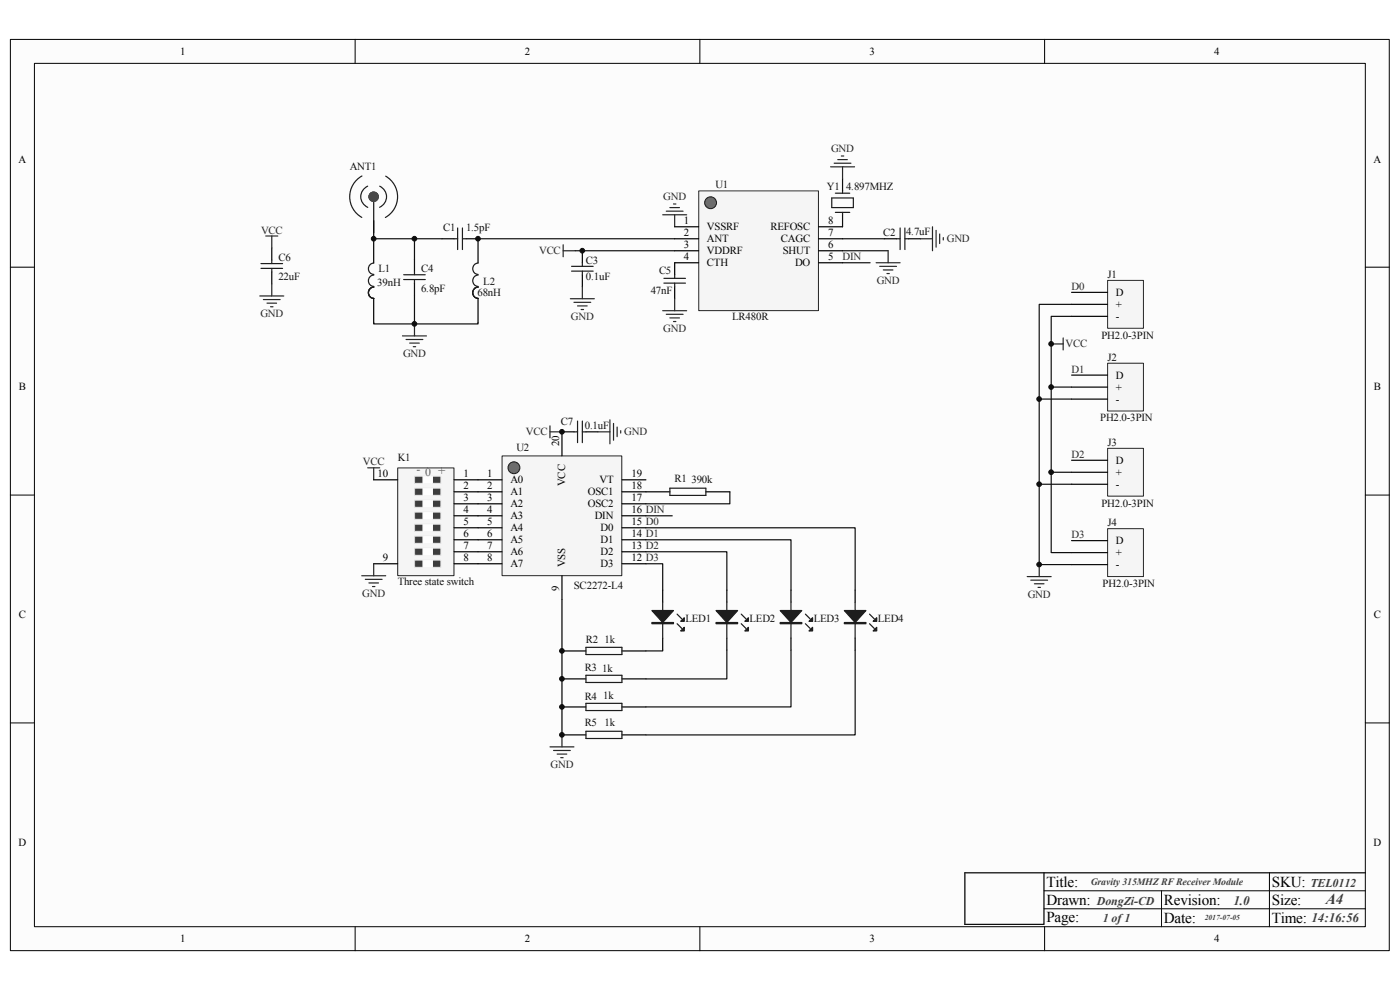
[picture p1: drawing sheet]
<svg xmlns="http://www.w3.org/2000/svg" width="297mm" height="210mm" viewBox="0 0 297 210" stroke-linecap="round" stroke-linejoin="round" font-family="sans-serif">
<path d="M2.2 8.4h292.5v193.3h-292.5z" fill="#fcfcfc"/>
<path d="M2.2 8.4h292.5v193.3h-292.5z" fill="none" stroke="#000" stroke-width=".21"/>
<path d="M7.3 13.5h282.3v183.1h-282.3z" fill="#fcfcfc"/>
<g fill="none" stroke="#000" stroke-width=".21">
<path d="M7.3 13.4h282.3v183.2h-282.3zM75.3 8.3v5.1M148.5 8.3v5.1M221.6 8.3v5.1M2.2 56.7h5.1M289.7 56.7h5M2.2 105h5.1M289.7 105h5M2.2 153.3h5.1M289.7 153.3h5M75.3 196.6v5.1M148.5 196.6v5.1"/>
<path d="M221.5 192.8h68.2M221.5 189h68.2M221.6 196.6v5.1M246.4 189v7.6M269.3 185.1v11.5"/>
</g>
<g fill="none" stroke="#000" stroke-width=".25">
<path d="M178.7 37.9v2.6M79.3 46.8v8.9M143.1 55.7v2.6M178.7 45.6v2.5M79.3 63.4v5.1M143.1 60.8v2.6M137 104.3h5.1M149.7 104.3h5.1M119.2 138.1h5.1M131.9 138.1h5.1M140.6 125.2v2.5M140.6 135.4v2.5"/>
<path d="M154.2 125.2v2.5M154.2 135.4v2.5M167.8 125.2v2.5M167.8 135.4v2.5M181.4 125.2v2.5M181.4 135.4v2.5M119.2 144h5.1M119.2 150h5.1M119.2 155.9h5.1M131.9 144h5.1M131.9 150h5.1M131.9 155.9h5.1"/>
<path d="M221.5 185.1v11h-16.8v-11h85"/>
</g>
<path d="M140.6 45.6h5.1M141.3 44.8h3.6M142.1 44h2M142.9 43.3h.5M143.1 45.6v2.5M116.7 158.4h5.1M117.4 159.2h3.6M118.2 160h2M119.2 155.9v2.5M119 160.7h.5" fill="none" stroke="#262626" stroke-width=".25"/>
<g fill="none" stroke="#1c1c1c" stroke-width=".25">
<path d="M76.8 37.3a5 5 0 0 0 0 8.8M78 39.5a2.45 2.45 0 0 0-1.5 2.2 2.45 2.45 0 0 0 1.5 2.3M80.6 39.5a2.44 2.44 0 0 1 1.4 2.2 2.44 2.44 0 0 1-1.5 2.3M81.8 37.4a5 5 0 0 1 0 8.7M79.3 55.8a1.2 1.2 0 0 0-1.1 1.2 1.2 1.2 0 0 0 1.1 1.2M79.3 58.4a1.2 1.2 0 0 0-1.1 1.2 1.2 1.2 0 0 0 1.1 1.1M140.8 59h4.6M143.1 58.3v.7M176.5 42h4.5v2h-4.5zM177.2 41h3.1M177.2 45.1h3.1M178.7 40.5v.5"/>
<path d="M178.7 45.1v.5M79.3 60.9a1.2 1.2 0 0 0-1.1 1.2 1.2 1.2 0 0 0 1.1 1.2M140.8 60.1h4.6M143.1 60.1v.7M142.1 103.6h7.6v1.5h-7.6zM124.3 137.3h7.6v1.5h-7.6zM140.6 127.7v7.7M143.6 132.3l1.1 1M143.6 130.3l1.1 1M154.2 127.7v7.7M157.2 132.3l1.1 1M157.2 130.3l1.1 1"/>
<path d="M167.8 127.7v7.7M170.9 132.3l1 1M170.9 130.3l1 1M181.4 127.7v7.7M184.5 132.3l1 1M184.5 130.3l1 1M124.3 143.2h7.6v1.6h-7.6zM124.3 149.2h7.6v1.5h-7.6zM124.3 155.1h7.6v1.6h-7.6z"/>
</g>
<g fill="#1c1c1c" stroke="#1c1c1c" stroke-width=".25">
<path d="M165.5 129.5h4.6l-2.3 2.6z"/>
<path d="M171.6 133.8l.8-.7v.7z"/>
<path d="M171.6 131.8l.8-.8v.8z"/>
<path d="M179.1 129.5h4.6l-2.3 2.6z"/>
<path d="M186 133.1v.7h-.8z"/>
<path d="M186 131v.8h-.8z"/>
<path d="M151.9 129.5h4.6l-2.3 2.6z"/>
<path d="M158 133.8l.8-.7v.7z"/>
<path d="M158 131.8l.8-.8v.8z"/>
<path d="M138.3 129.5h4.6l-2.3 2.6z"/>
<path d="M145.2 133.1v.7h-.8z"/>
<path d="M145.2 131v.8h-.8z"/>
<path d="M165.5 132.1h4.6v.2h-4.6z" fill-rule="evenodd"/>
<path d="M179.1 132.1h4.6v.2h-4.6z" fill-rule="evenodd"/>
<path d="M151.9 132.1h4.6v.2h-4.6z" fill-rule="evenodd"/>
<path d="M138.3 132.1h4.6v.2h-4.6z" fill-rule="evenodd"/>
</g>
<path d="M137 119.6h3.6v5.6M137 109.4h5.6M154.8 104.3v2.6h-17.8" fill="none" stroke="#0e0e0e" stroke-width=".25"/>
<path d="M79.3 41.7v7.7" fill="none" stroke="#161616" stroke-width=".25"/>
<circle cx="79.3" cy="41.7" r="1" fill="#1c1c1c" stroke="#1c1c1c" stroke-width=".21"/>
<circle cx="79.3" cy="41.7" r="1" fill="#4c4c4c" stroke="#4c4c4c" stroke-width=".21"/>
<path d="M235 112.2h7.6v10.1h-7.6z" fill="#f5f5f5"/>
<path d="M235 112.1h7.6v10.2h-7.6z" fill="none" stroke="#262626" stroke-width=".21"/>
<path d="M227.3 114.7h7.7M227.3 117.2h7.7M227.3 119.8h7.7" fill="none" stroke="#000" stroke-width=".25"/>
<path d="M235 95.1h7.6v10.1h-7.6z" fill="#f5f5f5"/>
<path d="M235 95.1h7.6v10.1h-7.6z" fill="none" stroke="#262626" stroke-width=".21"/>
<path d="M227.3 97.6h7.7M227.3 100.2h7.7M227.3 102.7h7.7" fill="none" stroke="#000" stroke-width=".25"/>
<path d="M235 77.1h7.6v10.1h-7.6z" fill="#f5f5f5"/>
<path d="M235 77h7.6v10.2h-7.6z" fill="none" stroke="#262626" stroke-width=".21"/>
<path d="M227.3 79.6h7.7M227.3 82.1h7.7M227.3 84.7h7.7" fill="none" stroke="#000" stroke-width=".25"/>
<path d="M235 59.5h7.6v10.1h-7.6z" fill="#f5f5f5"/>
<path d="M235 59.5h7.6v10.1h-7.6z" fill="none" stroke="#262626" stroke-width=".21"/>
<path d="M57.7 52.6v2.6M57.7 57.7v2.5M87.9 55v2.5M93.8 50.6h2.5M98.9 50.6h2.5v5.1M187.6 50.6h2.6M192.7 50.6h2.6M87.9 60.1v2.5M101.4 63.4v5.1M227.3 62h7.7M227.3 64.6h7.7M227.3 67.1h7.7" fill="none" stroke="#000" stroke-width=".25"/>
<g fill="none" stroke="#262626" stroke-width=".25">
<path d="M176.2 35.4h5.1M177 34.6h3.5M177.7 33.9h2.1M178.5 33.1h.5M178.7 35.4v2.5M56.4 50.1h2.5M57.7 50.1v2.5M119.5 51.9v2.6M119.5 53.2h2.5M185.9 55.7h5.1M186.6 56.5h3.6M187.4 57.3h2"/>
<path d="M188.2 58h.5M188.4 53.2v2.5M195.3 50.6h2.5M197.8 48.1v5.1M198.6 48.9v3.5M199.3 49.6v2.1M200.1 50.4v.5M55.1 62.8h5.1M55.9 63.5h3.5M56.6 64.3h2.1M57.4 65.1h.5M57.7 60.2v2.6"/>
<path d="M85.4 71.3h5.1M86.1 72h3.6M86.9 72.8h2M87.7 73.5h.5M87.9 68.7v2.6M140.6 65.9h5.1M141.3 66.7h3.6M142.1 67.4h2M142.9 68.2h.5M143.1 63.4v2.5M223 73h2.5M225.5 71.7v2.5"/>
<path d="M78 99.2h2.6M79.3 99.2v2.6M116.7 90.3v2.6M116.7 91.6h2.5M79.3 119.6v2.5M220.5 119.8v2.5M76.7 122.1h5.1M77.5 122.9h3.6M78.3 123.7h2M79 124.4h.5M217.9 122.3h5.1M218.7 123.1h3.5"/>
<path d="M219.4 123.8h2.1M220.2 124.6h.5"/>
</g>
<g fill="none" stroke="#1c1c1c" stroke-width=".25">
<path d="M55.4 55.9h4.5M55.4 56.9h4.5M57.7 55.2v.7M57.7 56.9v.8M85.6 58.3h4.6M85.6 59.3h4.6M87.9 57.5v.8M87.9 59.3v.8M96.3 50.6h.8M97.1 48.4v4.5M98.1 50.6h.8M98.1 48.4v4.5"/>
<path d="M101.4 55.8a1.2 1.2 0 0 0-1.1 1.2 1.2 1.2 0 0 0 1.1 1.2M101.4 58.4a1.2 1.2 0 0 0-1.1 1.2 1.2 1.2 0 0 0 1.1 1.1M190.2 50.6h.8M191 48.4v4.5M192 50.6h.7M192 48.4v4.5M101.4 60.9a1.2 1.2 0 0 0-1.1 1.2 1.2 1.2 0 0 0 1.1 1.2"/>
</g>
<g fill="none" stroke="#0e0e0e" stroke-width=".25">
<path d="M79.3 50.6h8.6M93.8 50.6h-5.9v4.4M101.2 50.6h41.9M178.7 55.7h5.9M178.7 50.6h8.9M178.7 53.2h9.7M79.3 68.5v.2h22.1v-.2M87.9 62.6v6.1M227.3 67.1h-4.3v15M227.3 64.6h-6.8v20.1M227.3 82.1h-4.3v35.1h4.3M227.3 84.7h-6.8v18h6.8"/>
<path d="M137 117h17.2v8.2M137 114.5h30.8v10.7M137 112h44.4v13.2M220.5 102.7v17.1h6.8M223 100.2h4.3M140.6 137.9v.2h-3.6M154.2 137.9v6.1h-17.2M167.8 137.9v12.1h-30.8M181.4 137.9v18h-44.4"/>
</g>
<path d="M148.3 40.5h25.3v25.4h-25.3z" fill="#f5f5f5"/>
<path d="M148.2 40.5h25.4v25.4h-25.4z" fill="none" stroke="#262626" stroke-width=".21"/>
<path d="M143.1 48.1h5.1M143.1 50.6h5.1M143.1 53.2h5.1M143.1 55.7h5.1M173.7 48.1h5M173.7 50.6h5M173.7 53.2h5M173.7 55.7h5" fill="none" stroke="#000" stroke-width=".25"/>
<circle cx="150.7" cy="43" r="1.26" fill="#676767" stroke="#1c1c1c" stroke-width=".21"/>
<path d="M106.5 96.7h25.4v25.4h-25.4z" fill="#f5f5f5"/>
<path d="M106.5 96.7h25.4v25.4h-25.4z" fill="none" stroke="#262626" stroke-width=".21"/>
<circle cx="109" cy="99.2" r="1.26" fill="#676767" stroke="#1c1c1c" stroke-width=".21"/>
<g fill="none" stroke="#000" stroke-width=".25">
<path d="M119.2 91.6v5.1M101.4 101.8h5.1M101.4 104.3h5.1M101.4 106.9h5.1M101.4 109.4h5.1M101.4 112h5.1M101.4 114.5h5.1M101.4 117h5.1M101.4 119.6h5.1M131.9 101.8h5.1M131.9 104.3h5.1M131.9 106.9h5.1"/>
<path d="M131.9 109.4h5.1M131.9 112h5.1M131.9 114.5h5.1M131.9 117h5.1M131.9 119.6h5.1M119.2 122.1v5.1"/>
</g>
<path d="M84.4 99.3h11.9v22.8h-11.9z" fill="#f5f5f5"/>
<path d="M84.4 99.3h11.9v22.8h-11.9z" fill="none" stroke="#262626" stroke-width=".21"/>
<path d="M79.3 101.8h5.1M79.3 119.6h5.1M96.3 101.8h5.1M96.3 104.3h5.1M96.3 106.9h5.1M96.3 109.4h5.1M96.3 112h5.1M96.3 114.5h5.1M96.3 117h5.1M96.3 119.6h5.1" fill="none" stroke="#000" stroke-width=".25"/>
<path d="M88 118.9h5.5v1.4h-5.5z" fill="#3e3e3e"/>
<path d="M87.9 118.8h5.6v1.5h-5.6z" fill="none" stroke="#ddd" stroke-width=".21"/>
<path d="M88 116.3h5.5v1.5h-5.5z" fill="#3e3e3e"/>
<path d="M87.9 116.3h5.6v1.5h-5.6z" fill="none" stroke="#ddd" stroke-width=".21"/>
<path d="M88 113.8h5.5v1.5h-5.5z" fill="#3e3e3e"/>
<path d="M87.9 113.7h5.6v1.6h-5.6z" fill="none" stroke="#ddd" stroke-width=".21"/>
<path d="M88 111.2h5.5v1.5h-5.5z" fill="#3e3e3e"/>
<path d="M87.9 111.2h5.6v1.5h-5.6z" fill="none" stroke="#ddd" stroke-width=".21"/>
<path d="M88 108.7h5.5v1.5h-5.5z" fill="#3e3e3e"/>
<path d="M87.9 108.6h5.6v1.6h-5.6z" fill="none" stroke="#ddd" stroke-width=".21"/>
<path d="M88 106.1h5.5v1.5h-5.5z" fill="#3e3e3e"/>
<path d="M87.9 106.1h5.6v1.5h-5.6z" fill="none" stroke="#ddd" stroke-width=".21"/>
<path d="M88 103.6h5.5v1.5h-5.5z" fill="#3e3e3e"/>
<path d="M87.9 103.6h5.6v1.5h-5.6z" fill="none" stroke="#ddd" stroke-width=".21"/>
<path d="M88 101h5.5v1.5h-5.5z" fill="#3e3e3e"/>
<path d="M87.9 101h5.6v1.5h-5.6z" fill="none" stroke="#ddd" stroke-width=".21"/>
<path d="M89.7 118.9h2v1.4h-2z" fill="#fefefe"/>
<path d="M89.7 118.8h2v1.5h-2z" fill="none" stroke="#fafafa" stroke-width=".21"/>
<path d="M89.7 116.3h2v1.5h-2z" fill="#fefefe"/>
<path d="M89.7 116.3h2v1.5h-2z" fill="none" stroke="#fafafa" stroke-width=".21"/>
<path d="M89.7 113.8h2v1.5h-2z" fill="#fefefe"/>
<path d="M89.7 113.7h2v1.6h-2z" fill="none" stroke="#fafafa" stroke-width=".21"/>
<path d="M89.7 111.2h2v1.5h-2z" fill="#fefefe"/>
<path d="M89.7 111.2h2v1.5h-2z" fill="none" stroke="#fafafa" stroke-width=".21"/>
<path d="M89.7 108.7h2v1.5h-2z" fill="#fefefe"/>
<path d="M89.7 108.6h2v1.6h-2z" fill="none" stroke="#fafafa" stroke-width=".21"/>
<path d="M89.7 106.1h2v1.5h-2z" fill="#fefefe"/>
<path d="M89.7 106.1h2v1.5h-2z" fill="none" stroke="#fafafa" stroke-width=".21"/>
<path d="M89.7 103.6h2v1.5h-2z" fill="#fefefe"/>
<path d="M89.7 103.6h2v1.5h-2z" fill="none" stroke="#fafafa" stroke-width=".21"/>
<path d="M89.7 101h2v1.5h-2z" fill="#fefefe"/>
<path d="M89.7 101h2v1.5h-2z" fill="none" stroke="#fafafa" stroke-width=".21"/>
<path d="M123.5 53.2v2.5M123.5 58.3v2.5M119.2 91.6h2.6M124.3 91.6h2.5" fill="none" stroke="#000" stroke-width=".25"/>
<path d="M121.3 57.5h4.5M121.3 56.5h4.5M123.5 55.7v.8M123.5 57.5v.8M121.8 91.6h.7M122.5 89.3v4.6M123.5 89.3v4.6M123.5 91.6h.8" fill="none" stroke="#1c1c1c" stroke-width=".25"/>
<path d="M122 53.2h21.1M119.2 127.2v28.7" fill="none" stroke="#0e0e0e" stroke-width=".25"/>
<path d="M121 63.4h5.1M121.8 64.1h3.5M122.5 64.9h2.1M123.3 65.7h.5M123.5 60.8v2.6M126.8 91.6h2.6M129.4 89.1v5M130.2 89.8v3.6M130.9 90.6v2M131.7 91.3v.6" fill="none" stroke="#262626" stroke-width=".25"/>
<g fill="#0e0e0e" stroke="#0e0e0e" stroke-width=".21">
<circle cx="79.3" cy="50.6" r=".5"/>
<circle cx="87.9" cy="68.7" r=".5"/>
<circle cx="87.9" cy="50.6" r=".5"/>
<circle cx="101.4" cy="50.6" r=".5"/>
<circle cx="119.2" cy="155.9" r=".5"/>
<circle cx="119.2" cy="149.9" r=".5"/>
<circle cx="119.2" cy="144" r=".5"/>
<circle cx="119.2" cy="138.1" r=".5"/>
<circle cx="119.2" cy="91.6" r=".5"/>
<circle cx="123.5" cy="53.2" r=".5"/>
<circle cx="220.4" cy="119.8" r=".5"/>
<circle cx="220.4" cy="102.7" r=".5"/>
<circle cx="220.4" cy="84.6" r=".5"/>
<circle cx="223" cy="100.2" r=".5"/>
<circle cx="223" cy="82.1" r=".5"/>
<circle cx="223" cy="72.9" r=".5"/>
</g>
<g font-size="3.2">
<text x="222" y="188.2">Title:</text>
<text x="269.8" y="188.2">SKU:</text>
<text x="222" y="192">Drawn:</text>
<text x="222" y="195.6">Page:</text>
<text x="246.9" y="195.8">Date:</text>
<text x="246.9" y="192">Revision:</text>
<text x="269.8" y="192">Size:</text>
<text x="269.8" y="195.8">Time:</text>
</g>
<text font-size="3.2" fill="#3d3d3d" x="281.3" y="191.8">A4</text>
<g font-size="2.8" fill="#3d3d3d">
<text x="261.7" y="191.9">1.0</text>
<text x="278.2" y="195.6">14:16:56</text>
</g>
<text font-size="2.5" fill="#616161" x="88.4" y="100.4">- 0 +</text>
<g font-size="2.5" fill="#3d3d3d">
<text x="232.7" y="192">DongZi-CD</text>
<text x="278" y="188.1">TEL0112</text>
<text x="233.9" y="195.5">1 of 1</text>
</g>
<g font-size="2.3">
<text x="38.2" y="11.6">1</text>
<text x="111.4" y="11.6">2</text>
<text x="184.5" y="11.6">3</text>
<text x="257.6" y="11.6">4</text>
<text x="4" y="34.5">A</text>
<text x="291.4" y="34.5">A</text>
<text x="145" y="47.6">1</text>
<text x="175.7" y="47.6">8</text>
<text x="145" y="50.1">2</text>
<text x="145" y="52.7">3</text>
<text x="150" y="48.9">VSSRF</text>
<text x="150" y="51.4">ANT</text>
<text x="150" y="53.9">VDDRF</text>
<text x="163.5" y="48.9">REFOSC</text>
<text x="165.7" y="51.4">CAGC</text>
<text x="166.1" y="53.9">SHUT</text>
<text x="175.7" y="52.7">6</text>
<text x="175.7" y="50.1">7</text>
<text x="145" y="55.2">4</text>
<text x="150" y="56.5">CTH</text>
<text x="168.7" y="56.5">DO</text>
<text x="175.7" y="55.2">5</text>
<text x="236.7" y="62.8">D</text>
<text x="236.7" y="65.3">+</text>
<text x="236.7" y="67.9">-</text>
<text x="4" y="82.8">B</text>
<text x="236.7" y="80.3">D</text>
<text x="236.7" y="82.9">+</text>
<text x="291.4" y="82.8">B</text>
<text x="236.7" y="85.4">-</text>
<text x="118.7" y="94.7" transform="rotate(-90 118.7 94.7)">20</text>
<text x="80.1" y="101.3">10</text>
<text x="98.4" y="101.3">1</text>
<text x="103.3" y="101.3">1</text>
<text x="134" y="101.3">19</text>
<text x="236.7" y="98.4">D</text>
<text x="236.7" y="100.9">+</text>
<text x="98.4" y="103.8">2</text>
<text x="98.4" y="106.3">3</text>
<text x="103.3" y="103.8">2</text>
<text x="103.3" y="106.3">3</text>
<text x="108.3" y="102.5">A0</text>
<text x="108.3" y="105.1">A1</text>
<text x="108.3" y="107.6">A2</text>
<text x="119.9" y="103.2" transform="rotate(-90 119.9 103.2)">VCC</text>
<text x="124.7" y="107.6">OSC2</text>
<text x="124.7" y="105.1">OSC1</text>
<text x="127.2" y="102.5">VT</text>
<text x="134" y="106.3">17</text>
<text x="134" y="103.8">18</text>
<text x="236.7" y="103.5">-</text>
<text x="98.4" y="108.9">4</text>
<text x="98.4" y="111.4">5</text>
<text x="98.4" y="114">6</text>
<text x="103.3" y="108.9">4</text>
<text x="103.3" y="111.4">5</text>
<text x="103.3" y="114">6</text>
<text x="108.3" y="110.2">A3</text>
<text x="108.3" y="112.7">A4</text>
<text x="126.2" y="110.2">DIN</text>
<text x="127.4" y="112.7">D0</text>
<text x="134" y="111.4">15 D0</text>
<text x="134" y="114">14 D1</text>
<text x="134" y="108.9">16 DIN</text>
<text x="81.2" y="119.1">9</text>
<text x="98.4" y="116.5">7</text>
<text x="98.4" y="119.1">8</text>
<text x="103.3" y="116.5">7</text>
<text x="103.3" y="119.1">8</text>
<text x="108.3" y="115.3">A5</text>
<text x="108.3" y="117.8">A6</text>
<text x="127.4" y="115.3">D1</text>
<text x="127.4" y="117.8">D2</text>
<text x="134" y="116.5">13 D2</text>
<text x="134" y="119.1">12 D3</text>
<text x="236.7" y="115.4">D</text>
<text x="236.7" y="118">+</text>
<text x="108.3" y="120.3">A7</text>
<text x="118.7" y="125.3" transform="rotate(-90 118.7 125.3)">9</text>
<text x="119.9" y="120.4" transform="rotate(-90 119.9 120.4)">VSS</text>
<text x="127.4" y="120.3">D3</text>
<text x="236.7" y="120.5">-</text>
<text x="4" y="131.2">C</text>
<text x="291.4" y="131.2">C</text>
<text x="4" y="179.5">D</text>
<text x="291.4" y="179.5">D</text>
<text x="38.2" y="199.9">1</text>
<text x="111.4" y="199.9">2</text>
<text x="184.5" y="199.9">3</text>
<text x="257.6" y="199.9">4</text>
</g>
<g font-size="2.3" fill="#262626">
<text x="176.3" y="32.3">GND</text>
<text x="140.7" y="42.5">GND</text>
<text x="55.4" y="49.5">VCC</text>
<text x="114.4" y="53.9">VCC</text>
<text x="200.9" y="51.4">GND</text>
<text x="178.7" y="55.2">DIN</text>
<text x="186" y="60.3">GND</text>
<text x="227.3" y="61.5">D0</text>
<text x="55.2" y="67.3">GND</text>
<text x="121.1" y="67.9">GND</text>
<text x="140.7" y="70.4">GND</text>
<text x="85.5" y="75.8">GND</text>
<text x="226" y="73.7">VCC</text>
<text x="227.3" y="79.1">D1</text>
<text x="111.6" y="92.4">VCC</text>
<text x="132.4" y="92.4">GND</text>
<text x="77" y="98.7">VCC</text>
<text x="227.3" y="97.1">D2</text>
<text x="227.3" y="114.2">D3</text>
<text x="76.9" y="126.6">GND</text>
<text x="218" y="126.8">GND</text>
<text x="116.8" y="162.9">GND</text>
</g>
<g font-size="2.3" fill="#0e0e0e">
<text x="74.2" y="36.2">ANT1</text>
<text x="151.8" y="39.9">U1</text>
<text x="175.4" y="40.4">Y1</text>
<text x="179.5" y="40.4">4.897MHZ</text>
<text x="94" y="49">C1</text>
<text x="98.9" y="49">1.5pF</text>
<text x="187.4" y="50">C2</text>
<text x="192.2" y="49.8">4.7uF</text>
<text x="59.1" y="59.5">22uF</text>
<text x="59.1" y="55.4">C6</text>
<text x="80.3" y="57.7">L1</text>
<text x="89.3" y="57.8">C4</text>
<text x="124.3" y="59.5">0.1uF</text>
<text x="124.3" y="55.9">C3</text>
<text x="139.8" y="58.2">C5</text>
<text x="234.9" y="59">J1</text>
<text x="80" y="60.7">39nH</text>
<text x="89.3" y="61.8">6.8pF</text>
<text x="101.3" y="62.9">68nH</text>
<text x="102.5" y="60.4">L2</text>
<text x="138" y="62.3">47nF</text>
<text x="155.3" y="67.9">LR480R</text>
<text x="233.7" y="71.9">PH2.0-3PIN</text>
<text x="234.9" y="76.5">J2</text>
<text x="233.4" y="89.2">PH2.0-3PIN</text>
<text x="109.6" y="95.6">U2</text>
<text x="118.9" y="90.2">C7</text>
<text x="124.1" y="91">0.1uF</text>
<text x="234.9" y="94.6">J3</text>
<text x="84.4" y="97.7">K1</text>
<text x="143.1" y="102.2">R1</text>
<text x="146.7" y="102.5">390k</text>
<text x="233.7" y="107.6">PH2.0-3PIN</text>
<text x="234.9" y="111.6">J4</text>
<text x="84.4" y="124.1">Three state switch</text>
<text x="121.7" y="124.8">SC2272-L4</text>
<text x="233.9" y="124.6">PH2.0-3PIN</text>
<text x="124.3" y="136.3">R2</text>
<text x="128.2" y="136.4">1k</text>
<text x="145.4" y="132">LED1</text>
<text x="159" y="132">LED2</text>
<text x="172.6" y="132">LED3</text>
<text x="186.2" y="132">LED4</text>
<text x="124.1" y="142.4">R3</text>
<text x="127.7" y="142.5">1k</text>
<text x="124.1" y="148.4">R4</text>
<text x="128" y="148.3">1k</text>
<text x="124.1" y="154.1">R5</text>
<text x="128.2" y="153.9">1k</text>
</g>
<text font-size="2.1" fill="#3d3d3d" x="231.4" y="187.7">Gravity 315MHZ RF Receiver Module</text>
<text font-size="1.6" fill="#3d3d3d" x="255.6" y="195.2">2017-07-05</text>
</svg>
